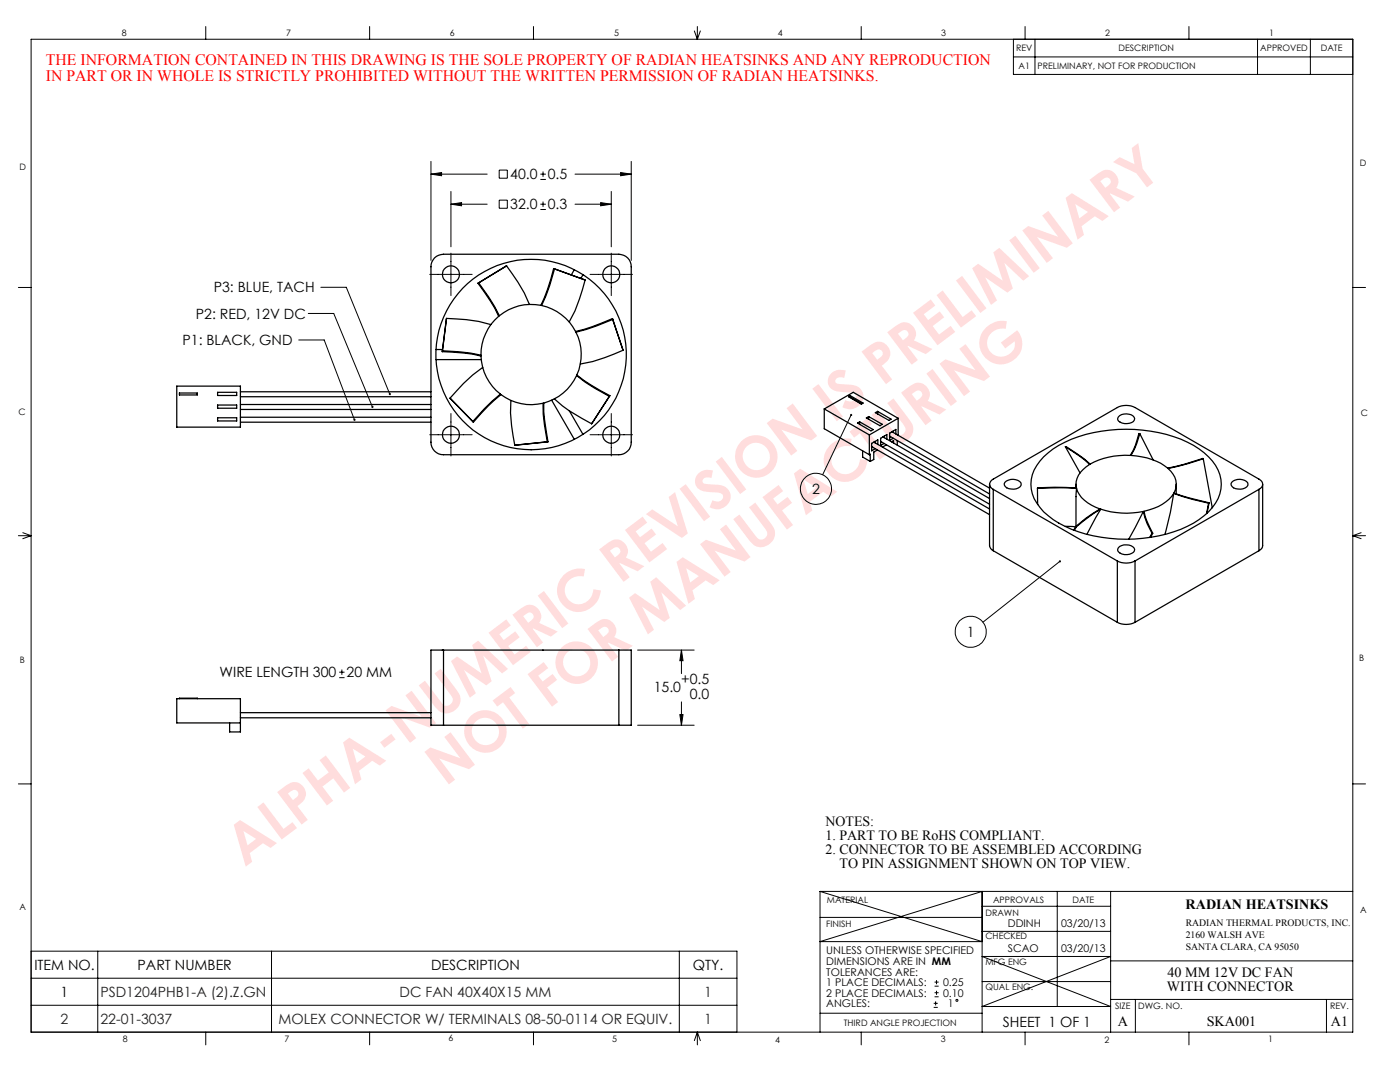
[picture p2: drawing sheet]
<svg xmlns="http://www.w3.org/2000/svg" width="279mm" height="216mm" viewBox="0 0 279 216" stroke-linecap="round" stroke-linejoin="round" font-family="sans-serif">
<g fill="none" stroke="#000" stroke-width=".2">
<path d="M6.2 7.8h263.8v198.2h-263.8zM41.1 5.3v2.5M73.8 5.3v2.5M106.5 5.3v2.5M138.6 6.2l.6 1.6M139.2 5.3v2.5M139.8 6.2l-.6 1.6M171.9 5.3v2.5M202.2 7.8v7.1h67.8M202.2 11.4h67.8M204.6 5.3v2.5M206.6 7.8v7.1"/>
<path d="M237.3 5.3v2.5M251 7.8v7.1M261.5 7.8v7.1M86 34.7l2.1-.3v.7zM86 34.7h11.2M86 32.2v19.8M90 38.2v11M99.6 33.9h1.6v1.7h-1.6zM99.6 39.9h1.6v1.7h-1.6zM107.8 35.8h1.1M107.8 34.7h1.1M108.4 34.2v1.1"/>
<path d="M114.8 34.7h11.2M122 38.2v11M123.9 34.4l2.1 .3-2.1 .4zM126 32.2v19.8M3.7 57.4h2.5M64 57.3h5.1l8.7 21.3M85.8 54.8h8.4M90 40.7l2.1-.3v.7zM90 40.7h7.2M90 50.5v8.5M107.8 41.8h1.1M107.8 40.7h1.1"/>
<path d="M108.4 40.2v1.1M114.8 40.7h7.2M117.8 54.8h8.4M119.9 40.4l2.1 .3-2.1 .4zM122 50.5v8.5M270 57.4h2.5M59.6 67.8h5.1l6 15.9M61.5 62.5h5.1l7.7 18.7M85.8 86.7h8.4M90 82.5v8.5M117.8 86.7h8.4M122 82.5v8.5"/>
<path d="M169.9 82.8l-5.7 11.9M3.7 106.9h2.5M4.6 106.3l1.6 .6M6.2 106.9l-1.6 .6M211.5 112l-15.3 12.1M270 106.9h2.5M270 106.9l1.6 .6M271.6 106.3l-1.6 .6M67.7 135.2h1.1M67.7 134.1h1.1M68.2 133.6v1.1M127.2 129.7h11.3"/>
<path d="M136 129.7l.3 2.1h-.6zM136 129.7v4.7M3.7 156.4h2.5M127.2 144.7h11.3M135.7 142.6h.6l-.3 2.1zM136 140.1v4.6M270 156.4h2.5M163.7 177.9h106.3M163.7 177.9l32.3 10h-32.3l32.3-10v28.1M163.7 177.9v28.1M211 177.9v22.9M221.7 177.9v28.1"/>
<path d="M6.2 189.8h140.9v16.2M6.2 195.2h140.9M19.5 189.8v16.2M54.2 189.8v16.2M135.6 189.8v16.2M163.7 183.1h32.3M186.5 196.8h.8M186.5 196h.8M186.5 198.9h.8M186.5 198.1h.8M186.7 199.8v.8M186.9 195.6v.8"/>
<path d="M186.9 197.7v.8M196 190.9h25.7l-25.7 9.9h25.7zM196 180.8h25.7M196 185.8h25.7M196 195.9h25.7M221.7 191.7h48.3M221.7 199.4h48.3M226.6 199.4v6.6M264.7 199.4v6.6M6.2 200.6h140.9M41.1 206v2.5M73.8 206v2.5"/>
<path d="M106.5 206v2.5M139.2 206v2.5M139.2 206l.6 1.6M139.2 206l-.6 1.6M163.7 202.2h32.3M171.9 206v2.5M186.3 201h.8M186.3 200.2h.8M204.6 206v2.5M237.3 206v2.5"/>
<circle cx="162.9" cy="97.5" r="3.1"/>
<circle cx="193.7" cy="126.1" r="3.1"/>
<circle cx="191" cy="199.6" r=".2"/>
</g>
<g fill="#000">
<path d="M86 34.7l2.1-.3v.7zM123.9 34.4l2.1 .3-2.1 .4zM90 40.7l2.1-.3v.7zM119.9 40.4l2.1 .3-2.1 .4zM136 129.7l.3 2.1h-.6zM135.7 142.6h.6l-.3 2.1z"/>
<path d="M77.6 78.5v.3h.3l-.1-.2 .1 .2a.23 .23 0 0 0 .1-.3 .23 .23 0 0 0-.4 0zM74.2 81a.21 .21 0 0 0-.1 .3 .21 .21 0 0 0 .3 .1l-.1-.2 .1 .2a.21 .21 0 0 0 .1-.3 .21 .21 0 0 0-.3-.1zM70.6 83.6v.4h.2l-.1-.3 .1 .3a.22 .22 0 0 0 .1-.4 .22 .22 0 0 0-.3 0z"/>
<path d="M169.8 82.6a.21 .21 0 0 0-.1 .3 .21 .21 0 0 0 .3 0 .21 .21 0 0 0 0-.3l-.1 .2 .1-.2zM211.4 111.8a.22 .22 0 0 0 0 .3 .22 .22 0 0 0 .3 .1 .22 .22 0 0 0 0-.3l-.2 .1 .2-.1z"/>
</g>
<g fill="none" stroke="#000" stroke-width=".25">
<path d="M86.7 51.5a2.71 2.71 0 0 1 1.8-.8h35a2.47 2.47 0 0 1 2.5 2.5v35a2.47 2.47 0 0 1-2.5 2.5h-35a2.47 2.47 0 0 1-2.5-2.5v-35a2.47 2.47 0 0 1 .7-1.7zM95.4 56.5a34.8 34.8 0 0 1 4.1 6.6 10.2 10.2 0 0 0-3.5 7.8l-4.3-.7-3.4-.2v.2M95.5 56.4l-.1 .1M101.1 53.1a34.1 34.1 0 0 1 4.6 7.6M101.1 53.1l-5.6 3.3M101.1 53.1l-5.7 3.4M110.5 53.6a36 36 0 0 1-2.5 7.3 9.9 9.9 0 0 0-8.3 2.1l-2.2-3.8-2-2.8M110.5 53.6l.2 .1M110.5 53.6l6.3 2.3M110.7 53.7l-1 3.2-1.6 4.1a10.1 10.1 0 0 1 6.8 5.1 38.8 38.8 0 0 0 7.3-2.5M110.7 53.7l6.1 2.2M114.6 53.8l-.6 1.1"/>
<path d="M116.3 54.8l-.4 .8M116.8 55.9a34.7 34.7 0 0 1-3.2 8.3M35.3 77h12.7v8.2h-12.7zM35.8 78.4h3.6v.4h-3.6zM43.4 78.3h3.8v.6h-3.8zM48 78.2h38M48 79.2h38M87 69.7h1.3M87 71.8h9.1M88.3 70.2a34.6 34.6 0 0 1 7.7 .8 10 10 0 0 0 3.9 7.6l-3.2 3-2.3 2.5 .1 .1M89.1 63.5a32.9 32.9 0 0 1 8.9 1.3M89.1 63.5l-.8 6.7"/>
<path d="M89.1 63.5v.2M89.8 79.4l4.7 4.8M89.8 79.4l.1 .2M96.3 73.3a33.6 33.6 0 0 0-6.5 6.1M102 79.9a33.9 33.9 0 0 0 .7 8.9M110.1 79.9l4.5 7.8M110.6 79.6l3 2.4M121.6 79.1l-4.8-2.8-1.7-1.4a10.1 10.1 0 0 1-6.6 5.5 37.8 37.8 0 0 0 .9 7.8M121.6 79.1l-3.5 5.5M121.7 79l-.1 .1M121.7 79l-3.6 5.6M122.2 63.6l.1 .1"/>
<path d="M122.2 63.6l2.2 6.3M122.3 63.7l-3.2 1.3-4.2 1.3a9.9 9.9 0 0 1 .2 8.5 38 38 0 0 0 6.6 4.2M122.3 63.7l2.1 6.2M124.4 69.9a35 35 0 0 1-8.6 2.7M169.4 79.1l.3-.1 2.5 1.4M169.4 79.1l2.5 1.5M169.4 79.1l2.5 1.4M43.4 80.8h3.8v.7h-3.8zM43.4 83.4h3.8v.6h-3.8zM48 83.3h38M48 84.2h38M48 80.7h38"/>
<path d="M48 81.7h38M94.5 84.2a37.4 37.4 0 0 1 5.5-5.5 10.1 10.1 0 0 0 8.4 1.8v2.1l.3 2.2 .5 3.4h.2M102.7 88.8h.2M109.4 88.2l-6.7 .6M113.6 82l4.5 2.6M113.6 82l2.7 4.7M164.5 81.6l9 5.2M164.5 81.6l5.8-3.3 8.9 5.2M164.5 81.6v3.9l9 5.2M171.1 84.4l.5-.2 2.7 1.5-.5 .3zM171.6 84.2v.5M171.9 80.5v.1"/>
<path d="M172.2 90v1.2l1.5 .9M172.2 80.4l-.3 .2M172.2 80.4l-.3 .1M172.9 83.4l.5-.3 2.7 1.6-.5 .2zM173.4 83.1v.5M173.5 90.7l.2-.1v1.5M173.5 86.8v3.9M174 89.1l23.5 13.6M174.1 89.2l-.1 .1M174.4 88.2l23.1 13.4M174.5 88.2v.1M174.7 88.1v.3"/>
<path d="M174.7 82.3l.5-.2 2.6 1.5-.4 .3zM175.1 89.8l-.7 .4v1.5l-.7 .4M175.2 82.1v.5M175.2 88.7v-.9l-1.2 .7v1.5l.7-.5M175.8 88.1l21.7 12.5M175.9 88.2l-.1 .1M176.2 87.2l21.3 12.3M176.3 87.1v.1M176.5 87v.3M176.9 88.8l-.8 .4M177 87.6v-.9l-1.2 .8v1.4l.7-.4M177.6 87l19.9 11.6"/>
<path d="M177.7 87.1l-.1 .1M177.9 88.2l.4-.3v.5M178 86.1l19.5 11.3M178.1 86.1v.1M178.3 86v.3M178.8 86.6v-.9l-1.2 .7v1.5l.7-.4M179.1 87.9v.9M179.2 83.5l-5.7 3.3M179.2 83.5v3.4M197.5 96.6v12.3a1.32 1.32 0 0 0 .7 1M198.2 97.6a1.08 1.08 0 0 1-.7-1 1.08 1.08 0 0 1 .7-1l24.8-14.3a3.9 3.9 0 0 1 3.5 0l24.7 14.3a1.08 1.08 0 0 1 .8 1 1.08 1.08 0 0 1-.8 1M198.2 97.6l24.8 14.3"/>
<path d="M198.2 97.6v12.3M200.6 96.2a2.3 2.3 0 0 1 3.1 .1 1.14 1.14 0 0 1-1.4 1.3 1.89 1.89 0 0 1-1.9-.8zM207 97.4l4.4-.1 3.4 .1M207 97.4l.1 3.3M208.3 91.2a21.8 21.8 0 0 1 13.1-5.4 29.4 29.4 0 0 1 16.8 3.1 10.2 10.2 0 0 1 5.5 6.8 7.8 7.8 0 0 1-3.4 7.2 24.9 24.9 0 0 1-15.5 4.7 26.3 26.3 0 0 1-14.6-3.9 9.1 9.1 0 0 1-4.5-7.1 7.7 7.7 0 0 1 2.6-5.4zM212.6 89.1a26.3 26.3 0 0 1 4.9 3.6 5 5 0 0 0-2.8 4l.1 .7-4.3-.2-3.4 .1-.1 .1M212.6 89.1l2.9 5.3M214.7 96.6v.8M214.7 99.1v5.9M214.8 97.4a6.8 6.8 0 0 0 4.7 4.2l-2.8 1.8-2 1.7M214.8 97.4v1.7M223.4 82.9a2.35 2.35 0 0 1 2.9 .4 .87 .87 0 0 1-.9 1.2 2.1 2.1 0 0 1-2.3-.8v-.2z"/>
<path d="M227.5 86.5h-.2a12.7 12.7 0 0 1-1.7 4.4 14.9 14.9 0 0 0-8 1.7 23.8 23.8 0 0 0-5-3.5M227.5 86.5l-.6 2-1.2 2.4a12.9 12.9 0 0 1 7.3 2.5l7.1-1.9M227.5 86.5l2.7 5.3M234.2 98.5l3.9 1.2 3.1 .7M234.2 98.5a9 9 0 0 1-5.9 3.5 14.5 14.5 0 0 0 1.7 4.4M234.2 98.5l-.6 3.7-1.1 4.4M234.7 96.6v1.9M240.1 91.5l-3 1-4 1a3.8 3.8 0 0 1 1.2 4.9l3 .9 4 1M240.1 91.5l1.8 9.8M245.8 96.2a2.3 2.3 0 0 1 3.2 .1 1.14 1.14 0 0 1-1.4 1.3 1.89 1.89 0 0 1-1.9-.8zM251.2 97.6l-24.7 14.3M251.2 97.6v12.3"/>
<path d="M252 96.6v12.3a1.14 1.14 0 0 1-.8 1M198.2 109.9l24.8 14.3M212.6 105l2.1 .1M214.7 105.1h.1M214.7 105.1l-.4 .7M214.8 105.1l-.4 .7M219.7 101.6a16.7 16.7 0 0 0 8.5 .5M219.7 101.6l-2.3 1.5-2.6 2M219.7 101.6l-2.7 5M223 111.9a3.9 3.9 0 0 0 3.5 0M223 111.9v12.3M223.2 109.3a2.35 2.35 0 0 1 3.1 .1 .74 .74 0 0 1-.5 1 2.24 2.24 0 0 1-2.7-.5z"/>
<path d="M226.5 111.9v12.3M228.2 102.1l.8 2.4 .9 1.9M228.2 102.1l-2.9 5.5M229.9 106.4h.1M229.9 106.4l-.5 .8M230 106.4l-.4 .8M241.2 100.4l-.4 2.1M241.3 100.3l-.1 .1M241.3 100.3l-.4 2.1M251.2 109.9l-24.7 14.3M35.8 139.4v-.1h3.6v.1M88.3 129.7h.1"/>
<path d="M88.5 129.7h-2.5v15h2.5M88.5 129.7h35M88.5 129.7v15M123.5 129.7h2.5v15h-2.5M123.5 129.7v15M223 124.2a3.9 3.9 0 0 0 3.5 0M45.8 144.3v1.7h2.2v-6.6h-12.7v4.9h12.7M48 142.2h38M48 143.2h38M88.5 144.7h35"/>
<circle cx="90" cy="54.7" r="1.7"/>
<circle cx="122" cy="54.7" r="1.7"/>
<circle cx="106" cy="70.7" r="19"/>
<circle cx="90" cy="86.7" r="1.7"/>
<circle cx="122" cy="86.7" r="1.7"/>
</g>
<g font-size="11.3" fill="#fdd">
<text x="88.8" y="157.1" transform="rotate(-37 88.8 157.1)">NOT FOR MANUFACTURING</text>
<text x="48.8" y="173.1" transform="rotate(-37 48.8 173.1)">ALPHA-NUMERIC REVISION IS PRELIMINARY</text>
</g>
<g font-size="3.2" fill="#f00">
<text x="9.2" y="13">THE INFORMATION CONTAINED IN THIS DRAWING IS THE SOLE PROPERTY OF RADIAN HEATSINKS AND ANY REPRODUCTION</text>
<text x="9.2" y="16.2">IN PART OR IN WHOLE IS STRICTLY PROHIBITED WITHOUT THE WRITTEN PERMISSION OF RADIAN HEATSINKS.</text>
</g>
<g font-size="2.8">
<text x="101.8" y="35.8">40.0</text>
<text x="109.3" y="35.8">0.5</text>
<text x="101.8" y="41.8">32.0</text>
<text x="109.3" y="41.8">0.3</text>
<text x="42.7" y="58.4">P3: BLUE, TACH</text>
<text x="39.1" y="63.6">P2: RED, 12V DC</text>
<text x="36.4" y="68.9">P1: BLACK, GND</text>
<text x="162.1" y="98.5">2</text>
<text x="193" y="127">1</text>
<text x="43.8" y="135.2">WIRE LENGTH 300</text>
<text x="69.2" y="135.2">20 MM</text>
<text x="135.9" y="136.6">+0.5</text>
<text x="130.5" y="138.1">15.0</text>
<text x="137.7" y="139.4">0.0</text>
<text x="164.7" y="164.8">NOTES:</text>
<text x="164.7" y="167.6">1. PART TO BE RoHS COMPLIANT.</text>
<text x="164.7" y="170.4">2. CONNECTOR TO BE ASSEMBLED ACCORDING</text>
<text x="167.5" y="173.3">TO PIN ASSIGNMENT SHOWN ON TOP VIEW.</text>
<text x="236.6" y="181.3">RADIAN HEATSINKS</text>
<text x="6.9" y="193.5">ITEM NO.</text>
<text x="27.4" y="193.5">PART NUMBER</text>
<text x="86" y="193.5">DESCRIPTION</text>
<text x="138.3" y="193.5">QTY.</text>
<text x="232.9" y="197.8">WITH CONNECTOR</text>
<text x="233" y="195">40 MM 12V DC FAN</text>
<text x="12.1" y="198.9">1</text>
<text x="200.1" y="204.8">SHEET 1 OF 1</text>
<text x="223.1" y="204.8">A</text>
<text x="240.8" y="204.8">SKA001</text>
<text x="265.6" y="204.8">A1</text>
</g>
<g font-size="2.8" fill="#231f20">
<text x="20" y="198.9">PSD1204PHB1-A (2).Z.GN</text>
<text x="79.7" y="198.9">DC FAN 40X40X15 MM</text>
<text x="140.6" y="198.9">1</text>
<text x="12.1" y="204.3">2</text>
<text x="20" y="204.3">22-01-3037</text>
<text x="55.6" y="204.3">MOLEX CONNECTOR W/ TERMINALS 08-50-0114 OR EQUIV.</text>
<text x="140.6" y="204.3">1</text>
</g>
<g font-size="2.1">
<text x="201.1" y="184.9">DDINH</text>
<text x="211.8" y="184.9">03/20/13</text>
<text x="164.9" y="190.4">UNLESS OTHERWISE SPECIFIED</text>
<text x="201.1" y="189.9">SCAO</text>
<text x="211.8" y="189.9">03/20/13</text>
<text x="164.9" y="192.5">DIMENSIONS ARE IN MM</text>
<text x="164.9" y="194.6">TOLERANCES ARE:</text>
<text x="164.9" y="196.8">1 PLACE DECIMALS:</text>
<text x="188.2" y="196.8">0.25</text>
<text x="164.9" y="198.9">2 PLACE DECIMALS:</text>
<text x="164.9" y="201">ANGLES:</text>
<text x="188.2" y="198.9">0.10</text>
<text x="189.2" y="201">1</text>
</g>
<g font-size="1.9">
<text x="236.6" y="184.8">RADIAN THERMAL PRODUCTS, INC.</text>
<text x="236.6" y="187.2">2160 WALSH AVE</text>
<text x="236.6" y="189.5">SANTA CLARA, CA 95050</text>
</g>
<g font-size="1.8">
<text x="24.3" y="7.1">8</text>
<text x="57.1" y="7.1">7</text>
<text x="89.8" y="7.1">6</text>
<text x="122.6" y="7.1">5</text>
<text x="155.2" y="7.1">4</text>
<text x="187.8" y="7.2">3</text>
<text x="202.8" y="10.2">REV</text>
<text x="220.6" y="7.2">2</text>
<text x="223.2" y="10.2">DESCRIPTION</text>
<text x="251.5" y="10.2">APPROVED</text>
<text x="253.3" y="7.1">1</text>
<text x="263.6" y="10.2">DATE</text>
<text x="203.3" y="13.7">A1</text>
<text x="207.1" y="13.7">PRELIMINARY, NOT FOR PRODUCTION</text>
<text x="3.9" y="34">D</text>
<text x="271.4" y="33.1">D</text>
<text x="3.7" y="82.8">C</text>
<text x="271.6" y="83.1">C</text>
<text x="271.3" y="131.9">B</text>
<text x="3.9" y="132.4">B</text>
<text x="3.9" y="181.6">A</text>
<text x="164.9" y="184.9">FINISH</text>
<text x="165" y="180.1">MATERIAL</text>
<text x="196.7" y="182.7">DRAWN</text>
<text x="198.2" y="180.1">APPROVALS</text>
<text x="214.1" y="180.1">DATE</text>
<text x="271.4" y="182.3">A</text>
<text x="196.7" y="187.3">CHECKED</text>
<text x="196.7" y="192.6">MFG ENG</text>
<text x="196.7" y="197.6">QUAL ENG.</text>
<text x="222.6" y="201.3">SIZE</text>
<text x="227.1" y="201.3">DWG. NO.</text>
<text x="265.4" y="201.3">REV.</text>
<text x="24.5" y="208">8</text>
<text x="56.8" y="208">7</text>
<text x="89.5" y="207.8">6</text>
<text x="122.2" y="207.9">5</text>
<text x="154.7" y="208">4</text>
<text x="168.4" y="204.7">THIRD ANGLE PROJECTION</text>
<text x="187.8" y="207.9">3</text>
<text x="220.5" y="208">2</text>
<text x="253.1" y="207.9">1</text>
</g>
</svg>
